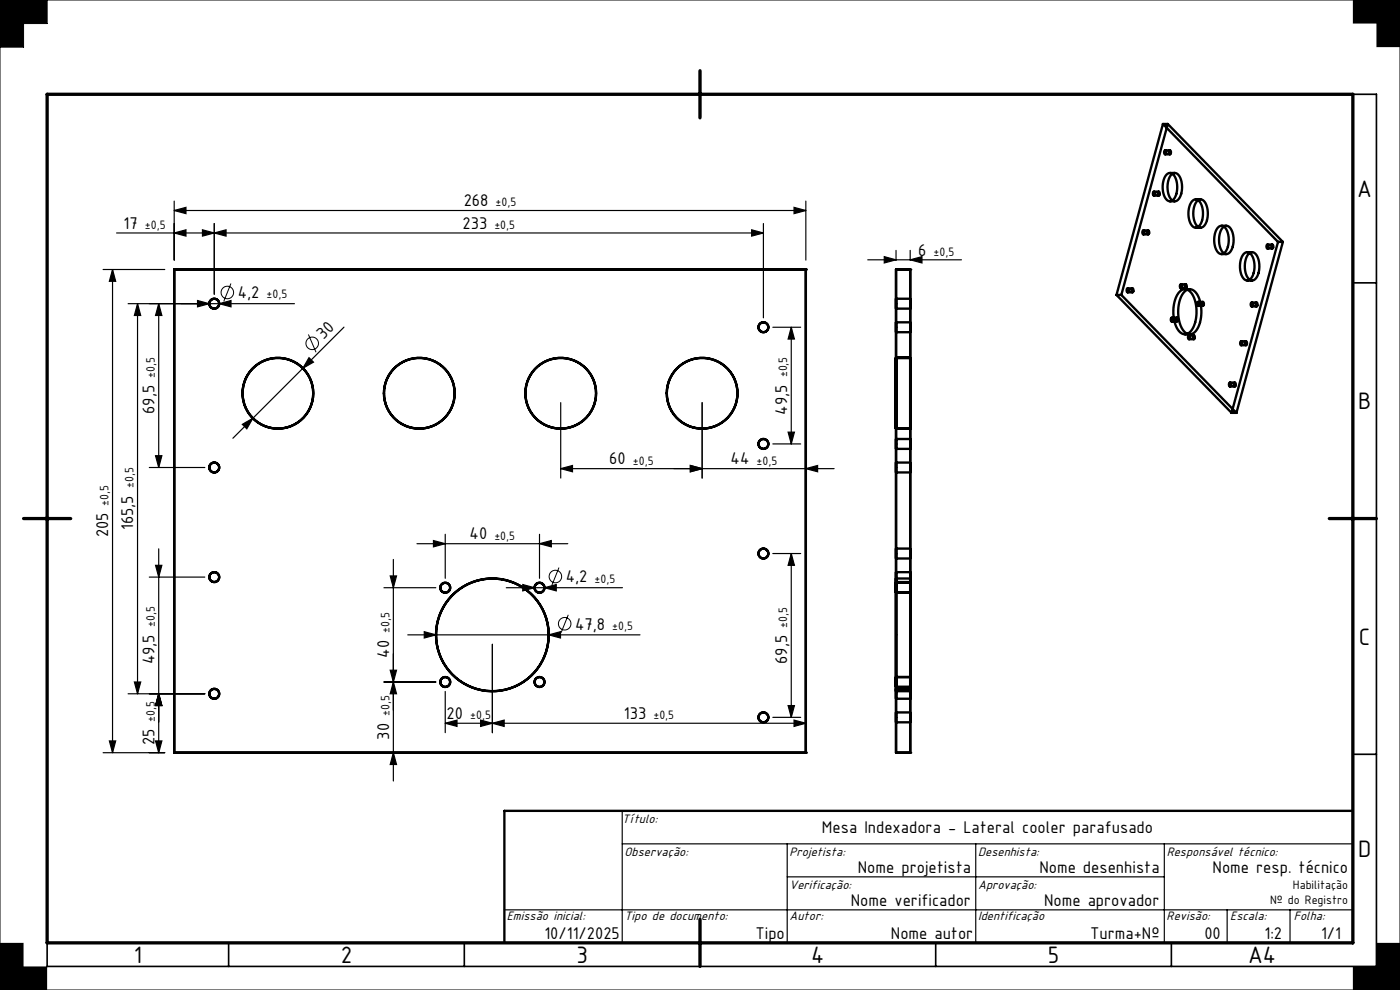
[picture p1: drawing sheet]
<svg xmlns="http://www.w3.org/2000/svg" width="297mm" height="210mm" viewBox="0 0 297 210" stroke-linecap="round" stroke-linejoin="round" font-family="sans-serif">
<g fill="none" stroke="#000" stroke-width=".21">
<path d="M0 0h297v210h-297zM10 0v5h-5v5h-5M148.1 19.6l.8 .8M148.5 19.5v1M148.9 19.6l-.8 .8M148 20h1M49 60.1l-1.5 3.8M65.4 71l1.6 3.7M9.5 110h1M9.6 109.6l.8 .8M10 109.5v1M10.4 109.6l-.8 .8"/>
<path d="M118.6 120.4l-1.5 3.8M120.6 130.4l-1.6 3.8"/>
<circle cx="48.2" cy="62" r="1.33"/>
<circle cx="66.2" cy="72.8" r="1.33"/>
<circle cx="117.8" cy="122.3" r="1.33"/>
<circle cx="119.8" cy="132.3" r="1.33"/>
</g>
<g fill="none" stroke="#000" stroke-width=".25">
<path d="M21.9 57.2h13.1M23.9 57.2v102.5M23.9 57.2l.6 2.5h-1.3zM24.7 49.4h137.3M37 44.7l2.5-.7v1.3zM37 49.4l2.5-.7v1.4zM37 42.7v12.5M37 44.7h134M43 48.7l2.5 .7-2.5 .7zM45.5 49.4l2.5-.7v1.4zM45.5 47.4v15M159.5 48.7l2.5 .7-2.5 .7z"/>
<path d="M162 47.4v20M168.5 44l2.5 .7-2.5 .6zM171 42.7v12.5M184.1 55.1h19.9M187.6 54.4l2.5 .7-2.5 .7zM190.1 53.1v2.1M193.1 55.1l2.5-.7v1.4zM193.1 53.1v2.1M29.2 64.4v82.8M29.2 64.4l.6 2.5h-1.3zM33.7 64.4v34.8M33.7 64.4l.6 2.5h-1.3z"/>
<path d="M41.9 63.7l2.5 .7-2.5 .7zM46.5 64.4l2.5-.7v1.4zM62.5 64.4h-35.3M65.6 75.9l.9 .9-2.2 1.3zM73 69.4l-23.6 23.6M164 69.4h5.9M167.9 69.4l.6 2.5h-1.3zM167.9 69.4v24.8M31.7 99.2h11.8M33 96.7h1.3l-.6 2.5zM51.4 90l2.2-1.3-1.2 2.3zM119 99.4l2.5-.7v1.4z"/>
<path d="M119 85.4v16M119 99.4h58M146.5 98.7l2.5 .7-2.5 .7zM149 85.4v16M164 94.2h5.9M167.2 91.7h1.3l-.6 2.5zM171 99.4l2.5-.7v1.4zM33 119.9h1.3l-.6 2.5zM33.7 116.4v43.3M83.5 118.7v47M88.5 115.3h32M92 114.7l2.5 .6-2.5 .7z"/>
<path d="M94.5 113.3v9.4M114.5 115.3l2.5-.6v1.3zM114.5 113.3v9.4M164 117.4h5.9M167.9 117.4v34.8M167.9 117.4l.6 2.5h-1.3zM31.7 122.4h11.8M81.5 124.7h11M82.8 122.2h1.3l-.6 2.5zM86.5 134.7h49.3M90 134l2.5 .7-2.5 .6zM104.5 136.7v18.7"/>
<path d="M107.4 124.7h24.7M110.9 124l2.5 .7-2.5 .6zM115.5 124.7l2.5-.7v1.3zM116.4 134.7l2.5-.7v1.3zM21.9 159.7h13.1M23.2 157.2h1.3l-.6 2.5zM27.2 147.2h16.3M28.5 144.7h1.3l-.6 2.5zM33 157.2h1.3l-.6 2.5zM33.7 147.2l.6 2.5h-1.3zM81.5 144.7h11M82.8 142.2h1.3l-.6 2.5z"/>
<path d="M83.5 144.7l.6 2.5h-1.3zM83.5 159.7l.6 2.5h-1.3zM94.5 153.4l2.5-.7v1.4zM94.5 146.7v8.7M102 152.7l2.5 .7-2.5 .7zM104.5 153.4l2.5-.7v1.4zM164 152.2h5.9M167.2 149.7h1.3l-.6 2.5zM168.5 152.7l2.5 .7-2.5 .7zM171 153.4h-76.5M132 179h155M132 172v28"/>
<path d="M167 179v21M207 179v21M247 179v21M107 193h180M167 186h80M260.3 193v7M273.7 193v7"/>
</g>
<path d="M10 20h282v185h-282zM287 20v180h-277M287 60h5M282 110h10M287 160h5M148.5 195v10M48.5 200v5M98.5 200v5M198.5 200v5M248.5 200v5" fill="none" stroke="#000" stroke-width=".35"/>
<g fill="none" stroke="#000" stroke-width=".5">
<path d="M246.7 26.3l24.4 25M246.7 26.3l-9.8 36.3M246.7 26.3h1M247.1 31.9a.41 .41 0 0 1 .3 .4 .41 .41 0 0 1-.3 .4l-.1-.4zM247.2 32.7h1M247.2 31.9h1M247.5 37a1.13 1.13 0 0 1 1.9 .7 4.5 4.5 0 0 1-.7 4.8 1.28 1.28 0 0 1-1.8-1.1 4.7 4.7 0 0 1 .6-4.4zM247.7 26.3l24.5 25M247.7 26.3l-9.8 36.3M248.1 31.9a.41 .41 0 0 1 .3 .4 .41 .41 0 0 1-.3 .4l-.1-.4zM248.2 36.7h1M248.6 37a1.13 1.13 0 0 1 1.8 .7 4.5 4.5 0 0 1-.7 4.8 1.28 1.28 0 0 1-1.8-1.1 4.7 4.7 0 0 1 .7-4.4z"/>
<path d="M37 57.2h134v102.5h-134zM190.1 57.2h3v102.5h-3zM242.5 48.9a.41 .41 0 0 1 .3 .4 .41 .41 0 0 1-.3 .4l-.2-.4zM242.6 49.7h1M242.6 48.9h1M243.5 48.9a.41 .41 0 0 1 .3 .4 .41 .41 0 0 1-.3 .4l-.1-.4zM244.7 40.7a.41 .41 0 0 1 .3 .4 .41 .41 0 0 1-.3 .4l-.1-.4zM244.8 41.5h1M244.8 40.7h1M245.7 40.7a.41 .41 0 0 1 .3 .4 .41 .41 0 0 1-.3 .4l-.1-.4zM248.2 42.7h1M253 42.6a1.13 1.13 0 0 1 1.8 .7 4.5 4.5 0 0 1-.6 4.8 1.28 1.28 0 0 1-1.8-1.1 4.7 4.7 0 0 1 .6-4.4z"/>
<path d="M253.7 48.3h1M253.7 42.3h1M254 42.6a1.13 1.13 0 0 1 1.9 .7 4.5 4.5 0 0 1-.7 4.8 1.28 1.28 0 0 1-1.8-1.1 4.7 4.7 0 0 1 .6-4.4zM258.5 48.2a1.13 1.13 0 0 1 1.8 .7 4.5 4.5 0 0 1-.7 4.8 1.28 1.28 0 0 1-1.8-1.1 4.7 4.7 0 0 1 .7-4.4zM259.1 53.9h1.1M259.1 47.9h1.1M259.5 48.2a1.13 1.13 0 0 1 1.8 .7 4.5 4.5 0 0 1-.6 4.8 1.28 1.28 0 0 1-1.8-1.1 4.7 4.7 0 0 1 .6-4.4zM263.9 53.8a1.13 1.13 0 0 1 1.9 .7 4.5 4.5 0 0 1-.7 4.8 1.28 1.28 0 0 1-1.8-1.1 4.7 4.7 0 0 1 .6-4.4zM264.6 59.5h1M264.6 53.5h1M265 53.8a1.13 1.13 0 0 1 1.8 .7 4.5 4.5 0 0 1-.7 4.8 1.28 1.28 0 0 1-1.8-1.1 4.7 4.7 0 0 1 .7-4.4zM268.8 51.9a.41 .41 0 0 1 .3 .4 .41 .41 0 0 1-.3 .4l-.1-.4z"/>
<path d="M268.9 52.7h1M268.9 51.9h1M269.8 51.9a.41 .41 0 0 1 .3 .4 .41 .41 0 0 1-.3 .4l-.1-.4zM271.1 51.3h1.1M271.1 51.3l-9.8 36.3M272.2 51.3l-9.9 36.3M190.1 63.4v2.1zM190.1 75.9v15zM190.1 68.4v2.1zM190.1 65.5h3M190.1 63.4h3M190.1 75.9h3"/>
<path d="M190.1 70.5h3M190.1 68.4h3M193.1 63.4v2.1zM193.1 75.9v15zM193.1 68.4v2.1zM236.9 62.6l24.4 25M236.9 62.6h1M237.9 62.6l24.4 25M239.1 61.2a.41 .41 0 0 1 .3 .4 .41 .41 0 0 1-.3 .4l-.1-.4zM239.2 61.2h1M239.2 62h1M240.2 61.2a.41 .41 0 0 1 .3 .4 .41 .41 0 0 1-.3 .4l-.2-.4z"/>
<path d="M248.5 67.4a.41 .41 0 0 1 .3 .4 .41 .41 0 0 1-.3 .4l-.1-.4zM248.6 68.2h1M248.6 67.4h1M249.5 67.4a.41 .41 0 0 1 .3 .4 .41 .41 0 0 1-.3 .4l-.1-.4zM250.3 61.8a1.68 1.68 0 0 1 2.8 .9 7.7 7.7 0 0 1-.6 7.7 1.63 1.63 0 0 1-2.8-.7 7.6 7.6 0 0 1 .6-7.9zM250.4 60.3a.41 .41 0 0 1 .3 .4 .41 .41 0 0 1-.3 .4l-.1-.4zM250.5 61.1h1M250.5 60.3h1M251.4 61.8a1.68 1.68 0 0 1 2.7 .9 7.7 7.7 0 0 1-.6 7.7 1.63 1.63 0 0 1-2.7-.7 7.6 7.6 0 0 1 .6-7.9zM251.4 70.9h1M251.4 61.4h1M251.5 60.3a.41 .41 0 0 1 .3 .4 .41 .41 0 0 1-.3 .4l-.2-.4z"/>
<path d="M252.2 71.1a.41 .41 0 0 1 .3 .4 .41 .41 0 0 1-.4 .4l-.1-.4zM252.2 72h1.1M252.2 71.1h1.1M253.2 71.1a.41 .41 0 0 1 .3 .4 .41 .41 0 0 1-.3 .4l-.2-.4zM254.1 64.1a.41 .41 0 0 1 .3 .4 .41 .41 0 0 1-.3 .3l-.2-.4zM254.2 64.9h1M254.2 64h1M255.1 64.1a.41 .41 0 0 1 .3 .4 .41 .41 0 0 1-.3 .3l-.1-.4zM263.2 72.4a.41 .41 0 0 1 .3 .4 .41 .41 0 0 1-.3 .4l-.1-.4zM263.3 73.2h1M263.3 72.4h1M264.3 72.4a.41 .41 0 0 1 .2 .4 .41 .41 0 0 1-.3 .4l-.1-.4z"/>
<path d="M265.5 64.2a.41 .41 0 0 1 .3 .4 .41 .41 0 0 1-.3 .4l-.2-.4zM265.5 65h1.1M265.5 64.2h1.1M266.5 64.2a.41 .41 0 0 1 .3 .4 .41 .41 0 0 1-.3 .4l-.1-.4zM190.1 98.1v2.1zM190.1 93.1v2.1zM190.1 98.1h3M190.1 90.9h3M190.1 95.2h3M190.1 93.1h3M193.1 98.1v2.1zM193.1 93.1v2.1z"/>
<path d="M260.9 81.2a.41 .41 0 0 1 .2 .4 .41 .41 0 0 1-.3 .4l-.1-.4zM260.9 82h1.1M260.9 81.1h1.1M261.3 87.6h1M261.9 81.2a.41 .41 0 0 1 .3 .4 .41 .41 0 0 1-.3 .4l-.2-.4zM190.1 116.4v2.1zM190.1 100.2h3M190.1 118.5h3M190.1 116.4h3M193.1 116.4v2.1zM190.1 121.4v2.1zM190.1 122.7v23.9z"/>
<path d="M190.1 123.6v2.1zM190.1 123.5h3M190.1 121.4h3M190.1 122.7h3M190.1 125.7h3M190.1 123.6h3M193.1 121.4v2.1zM193.1 122.7v23.9zM193.1 123.6v2.1zM190.1 146.1v2.1zM190.1 143.6v2.1zM190.1 151.1v2.1z"/>
<path d="M190.1 148.2h3M190.1 146.1h3M190.1 146.6h3M190.1 145.7h3M190.1 143.6h3M190.1 153.2h3M190.1 151.1h3M193.1 146.1v2.1zM193.1 143.6v2.1zM193.1 151.1v2.1zM287 172h-180v28"/>
<circle cx="45.5" cy="64.4" r="1.05"/>
<circle cx="162" cy="69.4" r="1.05"/>
<circle cx="45.5" cy="99.2" r="1.05"/>
<circle cx="59" cy="83.4" r="7.5"/>
<circle cx="89" cy="83.4" r="7.5"/>
<circle cx="119" cy="83.4" r="7.5"/>
<circle cx="149" cy="83.4" r="7.5"/>
<circle cx="162" cy="94.2" r="1.05"/>
<circle cx="162" cy="117.4" r="1.05"/>
<circle cx="45.5" cy="122.4" r="1.05"/>
<circle cx="94.5" cy="124.7" r="1.05"/>
<circle cx="104.5" cy="134.7" r="12"/>
<circle cx="114.5" cy="124.7" r="1.05"/>
<circle cx="45.5" cy="147.2" r="1.05"/>
<circle cx="94.5" cy="144.7" r="1.05"/>
<circle cx="114.5" cy="144.7" r="1.05"/>
<circle cx="162" cy="152.2" r="1.05"/>
</g>
<path d="M148.5 15v10M10 20h277v180h-277zM5 110h10M282 110h10M148.5 195v10" fill="none" stroke="#000" stroke-width=".7"/>
<path d="M0 0v10h5v-5h5v-5zM0 200v10h10v-5h-5v-5zM287 205v5h10v-10h-5v5zM287 0v5h5v5h5v-10z" fill-rule="evenodd" fill="#000"/>
<g fill="#000">
<path d="M23.9 57.2l.6 2.5h-1.3zM23.2 157.2h1.3l-.6 2.5zM33 119.9h1.3l-.6 2.5zM33.7 147.2l.6 2.5h-1.3zM33.7 147.2l.6 2.5h-1.3zM33 157.2h1.3l-.6 2.5zM82.8 122.2h1.3l-.6 2.5zM83.5 144.7l.6 2.5h-1.3zM82.8 142.2h1.3l-.6 2.5zM83.5 159.7l.6 2.5h-1.3zM167.9 69.4l.6 2.5h-1.3zM167.2 91.7h1.3l-.6 2.5z"/>
<path d="M168.5 44l2.5 .7-2.5 .6zM37 44.7l2.5-.7v1.3zM43 48.7l2.5 .7-2.5 .7zM37 49.4l2.5-.7v1.4z"/>
<path d="M170.7 57.2a.25 .25 0 0 1 .5 0 .25 .25 0 0 1-.5 0zM170.7 159.7a.25 .25 0 0 1 .5 0 .25 .25 0 0 1-.5 0zM36.7 159.7a.25 .25 0 0 1 .5 0 .25 .25 0 0 1-.5 0zM36.7 57.2a.25 .25 0 0 1 .5 0 .25 .25 0 0 1-.5 0z"/>
<path d="M187.6 54.4l2.5 .7-2.5 .7zM193.1 55.1l2.5-.7v1.4z"/>
<path d="M189.8 57.2a.25 .25 0 0 1 .5 0 .25 .25 0 0 1-.5 0zM192.8 57.2a.25 .25 0 0 1 .5 0 .25 .25 0 0 1-.5 0zM192.8 159.7a.25 .25 0 0 1 .5 0 .25 .25 0 0 1-.5 0zM189.8 159.7a.25 .25 0 0 1 .5 0 .25 .25 0 0 1-.5 0z"/>
<path d="M29.2 64.4l.6 2.5h-1.3zM28.5 144.7h1.3l-.6 2.5z"/>
<path d="M33.7 64.4l.6 2.5h-1.3zM33 96.7h1.3l-.6 2.5z"/>
<path d="M51.4 90l1 1 1.2-2.3zM65.6 75.9l-1.3 2.2 2.2-1.3z"/>
<path d="M119 99.4l2.5-.7v1.4zM146.5 98.7l2.5 .7-2.5 .7z"/>
<path d="M92 114.7l2.5 .6-2.5 .7zM114.5 115.3l2.5-.6v1.3z"/>
<path d="M90 134v1.3l2.5-.6zM116.4 134.7l2.5 .6v-1.3zM94.5 153.4l2.5-.7v1.4zM102 152.7l2.5 .7-2.5 .7zM45.5 49.4l2.5-.7v1.4zM159.5 48.7l2.5 .7-2.5 .7zM41.9 63.7v1.4l2.5-.7zM46.5 64.4l2.5 .7v-1.4z"/>
<path d="M110.9 124v1.3l2.5-.6zM115.5 124.7l2.5 .6v-1.3z"/>
<path d="M104.5 153.4l2.5-.7v1.4zM168.5 152.7l2.5 .7-2.5 .7zM146.5 98.7l2.5 .7-2.5 .7zM171 99.4l2.5-.7v1.4z"/>
<path d="M167.2 149.7h1.3l-.6 2.5zM167.9 117.4l.6 2.5h-1.3z"/>
</g>
<g font-size="5.4">
<text x="287.9" y="41.8">A</text>
<text x="288.1" y="86.8">B</text>
<text x="288.3" y="136.8">C</text>
<text x="288.1" y="181.8">D</text>
<text x="28.4" y="204.3">1</text>
<text x="72.3" y="204.3">2</text>
<text x="122.3" y="204.3">3</text>
<text x="172.1" y="204.3">4</text>
<text x="222.3" y="204.3">5</text>
<text x="264.8" y="204.2">A4</text>
</g>
<g font-size="3.9">
<text x="98.4" y="43.8">268</text>
<text x="26.2" y="48.5">17</text>
<text x="98.1" y="48.5">233</text>
<text x="194.8" y="54.2">6</text>
<text x="50.4" y="63.3">4,2</text>
<text x="68.7" y="72.1" transform="rotate(-45 68.7 72.1)">30</text>
<text x="32.8" y="87.8" transform="rotate(-90 32.8 87.8)">69,5</text>
<text x="167" y="87.9" transform="rotate(-90 167 87.9)">49,5</text>
<text x="129.3" y="98.5">60</text>
<text x="155" y="98.5">44</text>
<text x="23" y="114" transform="rotate(-90 23 114)">205</text>
<text x="28.3" y="112.4" transform="rotate(-90 28.3 112.4)">165,5</text>
<text x="99.6" y="114.4">40</text>
<text x="120" y="123.5">4,2</text>
<text x="122" y="133.5">47,8</text>
<text x="32.8" y="140.9" transform="rotate(-90 32.8 140.9)">49,5</text>
<text x="82.6" y="139.5" transform="rotate(-90 82.6 139.5)">40</text>
<text x="167" y="140.8" transform="rotate(-90 167 140.8)">69,5</text>
<text x="94.7" y="152.5">20</text>
<text x="132.4" y="152.5">133</text>
<text x="32.8" y="158.1" transform="rotate(-90 32.8 158.1)">25</text>
<text x="82.6" y="156.9" transform="rotate(-90 82.6 156.9)">30</text>
<text x="174.4" y="176.6">Mesa Indexadora - Lateral cooler parafusado</text>
<text x="182" y="185.1">Nome projetista</text>
<text x="220.5" y="185.1">Nome desenhista</text>
<text x="257.2" y="185.1">Nome resp. técnico</text>
<text x="180.5" y="192.1">Nome verificador</text>
<text x="221.5" y="192.1">Nome aprovador</text>
<text x="115.5" y="199.1">10/11/2025</text>
<text x="160.3" y="199.1">Tipo</text>
<text x="189" y="199.1">Nome autor</text>
<text x="231.2" y="199.1">Turma+Nº</text>
<text x="255.5" y="199.1">00</text>
<text x="268.2" y="199.1">1:2</text>
<text x="280.3" y="199.1">1/1</text>
</g>
<g font-size="2.9">
<text x="132" y="174.7">Título:</text>
<text x="132.5" y="181.7">Observação:</text>
<text x="167.5" y="181.7">Projetista:</text>
<text x="207.5" y="181.7">Desenhista:</text>
<text x="247.5" y="181.7">Responsável técnico:</text>
<text x="167.5" y="188.7">Verificação:</text>
<text x="207.5" y="188.7">Aprovação:</text>
<text x="107.5" y="195.2">Emissão inicial:</text>
<text x="132.5" y="195.2">Tipo de documento:</text>
<text x="167.5" y="195.2">Autor:</text>
<text x="207.5" y="195.2">Identificação</text>
<text x="247.5" y="195.2">Revisão:</text>
<text x="261" y="195.2">Escala:</text>
<text x="274.5" y="195.2">Folha:</text>
</g>
<g font-size="2.8">
<text x="105.1" y="43.8">±0,5</text>
<text x="30.7" y="48.6">±0,5</text>
<text x="104.9" y="48.6">±0,5</text>
<text x="198.1" y="54.3">±0,5</text>
<text x="56.5" y="63.3">±0,5</text>
<text x="32.8" y="80.2" transform="rotate(-90 32.8 80.2)">±0,5</text>
<text x="167" y="80.1" transform="rotate(-90 167 80.1)">±0,5</text>
<text x="134.2" y="98.6">±0,5</text>
<text x="160.5" y="98.6">±0,5</text>
<text x="23" y="107.2" transform="rotate(-90 23 107.2)">±0,5</text>
<text x="28.3" y="103.6" transform="rotate(-90 28.3 103.6)">±0,5</text>
<text x="104.9" y="114.5">±0,5</text>
<text x="126.1" y="123.6">±0,5</text>
<text x="32.8" y="133.1" transform="rotate(-90 32.8 133.1)">±0,5</text>
<text x="82.6" y="134.2" transform="rotate(-90 82.6 134.2)">±0,5</text>
<text x="129.9" y="133.6">±0,5</text>
<text x="167" y="133.2" transform="rotate(-90 167 133.2)">±0,5</text>
<text x="32.8" y="153.1" transform="rotate(-90 32.8 153.1)">±0,5</text>
<text x="82.6" y="151.9" transform="rotate(-90 82.6 151.9)">±0,5</text>
<text x="99.7" y="152.6">±0,5</text>
<text x="138.6" y="152.6">±0,5</text>
<text x="269.4" y="191.7">Nº do Registro</text>
<text x="274.3" y="188.7">Habilitação</text>
</g>
</svg>
